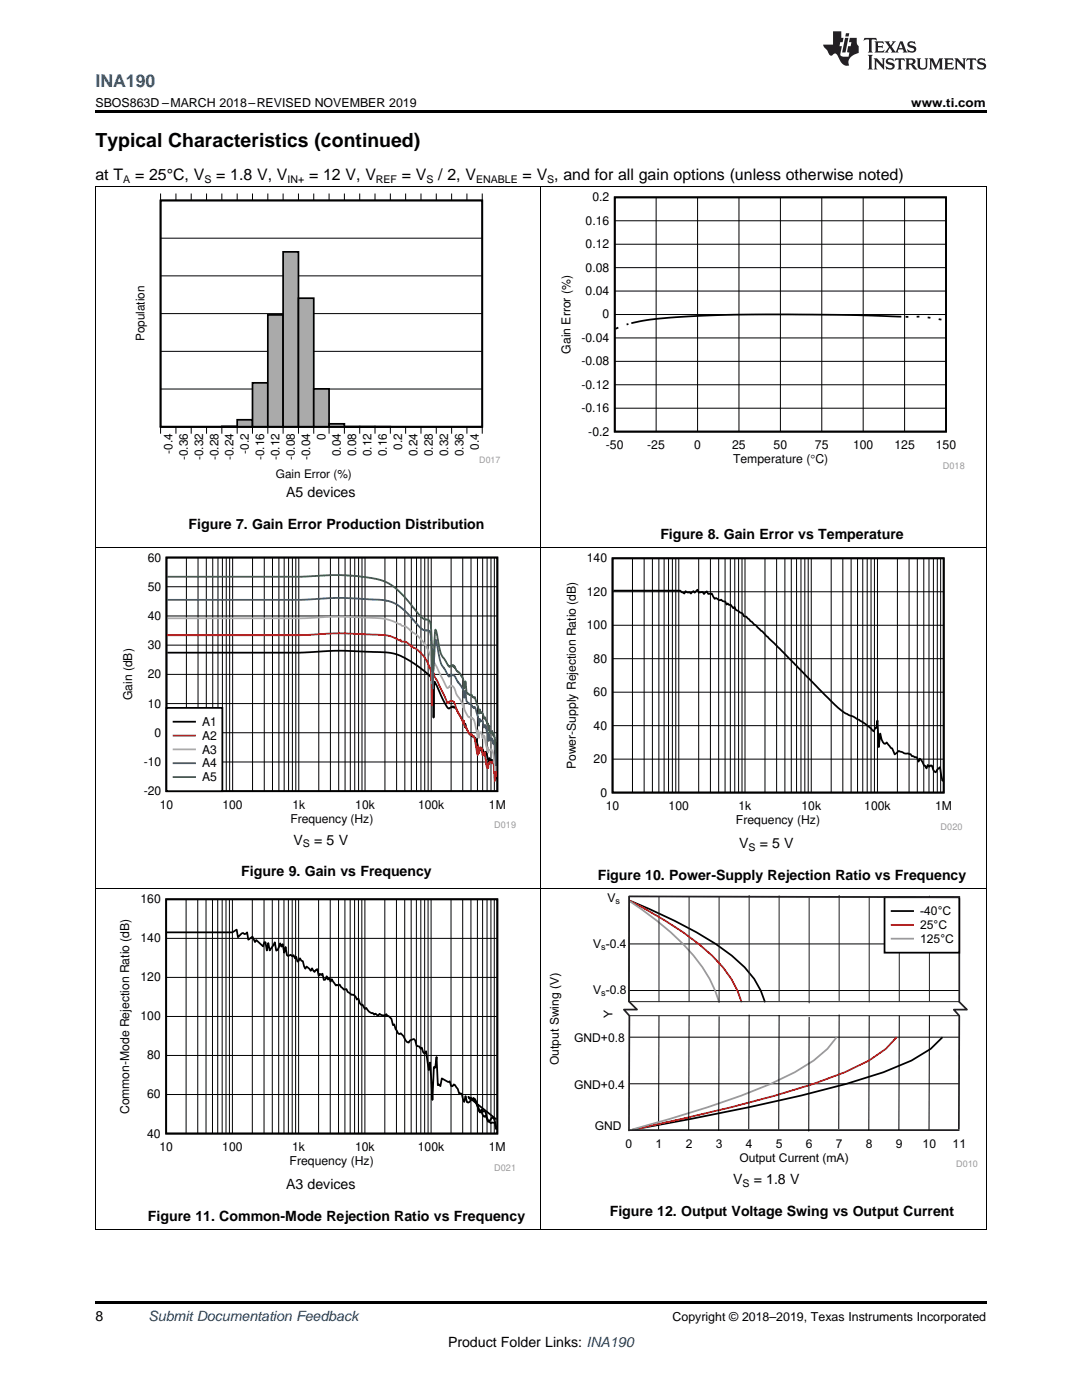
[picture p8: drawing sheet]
<svg xmlns="http://www.w3.org/2000/svg" width="216mm" height="279mm" viewBox="0 0 216 279" stroke-linecap="round" stroke-linejoin="round" font-family="sans-serif">
<path d="M19 259.7h177.8v.5h-177.8z" fill="#000"/>
<path d="M19.1 177.3v68.1M107.9 177.3v68.1M196.8 177.3v68.1M19 245.3h177.8" fill="none" stroke="#000" stroke-width=".2"/>
<path d="M23.7 178h79.6v56.1h-79.6z" fill-rule="evenodd" fill="#fff"/>
<path d="M33.2 179.5h66v46.7h-66zM125.7 179.7a106.6 106.6 0 0 1 17.1 8.7l3.2 2.3a17.5 17.5 0 0 1 6.7 9.3M33.3 186.1h13.1l.8-.6 .3 1.5 .7-.7 .3-.1 .3 .2 .5-.3 .2 1.4 .9-.6 .5 1.1 .2-.4 1.4 1.3 .2-.9 .3 .1 .2 1.6 .3-1.5 .3 1.5 1-1.6 .3 1.6 .3-.1 .5-1.3 .2 .6 .3-.5 .3 1.7 .3-1.1 .2 1.6 .3 .2 .5-.3 .3 .3 .3-.2 .2 .7 .3-.4 .3 1 .2-.1 .3-.6 .2 .5 .3 .1 .5 1.5 .3-.4 .8 .8 .3-.5 .5 .8 .5-.6 .3 1.3 .3-.4 .2 .3 .2-.3 .3 1.3 .3-.1 .3-.7 .3 .7 .2-.3 .3 .7 .2-.5 .8 1.3 .3-.2 .2 .2 .3-.2 .2 .5 .6 .5 .5-.1 .3 .6 .8 .6 .3-.1 .5 .4 .2 .6 .3-.2 .3 .9 .3 .4 .2-.1 .5 .9 .3-.3a1.46 1.46 0 0 0 1.3 1.1l.3 .3 .2-.2 .6 .4 .2-.4 .3 .2a.9 .9 0 0 0 1.1-.1l1 .9 .3 1.3 .3-.2 .2 1 .5 .8 .3 .2 .3-.2 .5 .6a1.71 1.71 0 0 0 1.1 1.3l.2-.5 .8-.3 .2 .3 .3 1.2h.6l.2 .5 .3-.2 .2 .9 .3 .3 .3-.5 .5 3.8 .3-1.5 .5 7.4 .3-6.5 .2 .1 .3-2.2 .3 5.7 .2-.2 .3 .4 .3-1.6 1.3 .8 .2-.2 .3 .9 .3 .1 .2-.4a3.3 3.3 0 0 1 1.1 1.8l.5 .1 .5 1.6 .3-1.1 .3 1.2h.3l1-.9 1.3 2.9 .3-.6 .2 .5 .3-.2 .3 .3 .5 1.6 .2 .1 .6-.7 .3 .1 .3 .6 .2 1.5 .1-.4M188.1 207l-2.4 2.3-3.8 2.4-5.6 2.3a294.2 294.2 0 0 1-38.4 9.3l-11.5 2.1M99.1 223.4l-5.6-4.5 .2 .4 .3-.2 .2 .3 .3-.2 .3 .1 1 2.7 .3-.1 .5 1 .3-.2 .5 1.2h.2l.3 .3 .3-.2 .6 .1 .2 1.2 .1-.1" fill="none" stroke="#000" stroke-width=".35"/>
<g fill="none" stroke="#000" stroke-width=".2">
<path d="M37.1 179.5v46.7M39.5 179.5v46.7M41.1 179.5v46.7M42.4 179.5v46.7M43.4 179.5v46.7M44.3 179.5v46.7M45.1 179.5v46.7M45.8 179.5v46.7M46.4 179.5v46.7M50.3 179.5v46.7M52.7 179.5v46.7M54.3 179.5v46.7"/>
<path d="M55.6 179.5v46.7M56.7 179.5v46.7M57.5 179.5v46.7M58.3 179.5v46.7M59 179.5v46.7M59.6 179.5v46.7M63.6 179.5v46.7M65.9 179.5v46.7M67.5 179.5v46.7M68.8 179.5v46.7M69.9 179.5v46.7M70.8 179.5v46.7"/>
<path d="M71.5 179.5v46.7M72.2 179.5v46.7M72.8 179.5v46.7M76.8 179.5v46.7M79.1 179.5v46.7M80.8 179.5v46.7M82 179.5v46.7M83.1 179.5v46.7M84 179.5v46.7M84.7 179.5v46.7M85.4 179.5v46.7M86 179.5v46.7"/>
<path d="M90 179.5v46.7M92.3 179.5v46.7M94 179.5v46.7M95.3 179.5v46.7M96.3 179.5v46.7M97.2 179.5v46.7M98 179.5v46.7M98.6 179.5v46.7M33.2 195.1h66M33.2 187.3h66M125.5 197.7h65.9M125.5 188.4h65.9"/>
<path d="M33.2 218.4h66M33.2 210.6h66M33.2 202.9h66M125.5 216.3h65.9M125.5 207h65.9M131.5 202.7l-.1 22.8M137.5 202.7l-.1 22.8M143.5 202.8l-.1 22.9M149.5 202.5l-.1 22.8M155.5 202.6l-.1 22.8M161.5 203l-.1 22.8M167.4 202.5v22.8"/>
<path d="M173.4 202.7v22.9M179.4 202.7v22.8M185.5 202.6l-.1 22.9"/>
</g>
<path d="M125.7 179.8a75 75 0 0 1 16.4 10.9 20.4 20.4 0 0 1 5.9 9.3M178.9 207l-2.1 2.3-3.4 2.4-4.8 2.3a214.5 214.5 0 0 1-32.5 9.3l-9.8 2.1" fill="none" stroke="#f00" stroke-width=".35"/>
<path d="M125.7 179.9a52.9 52.9 0 0 1 14.5 13.1l1.4 2.4 1.1 2.3 .8 2.3M166.9 207l-1.8 2.3-2.7 2.4-3.8 2.3a136.9 136.9 0 0 1-24.9 9.3l-7.6 2.1" fill="none" stroke="#999" stroke-width=".35"/>
<path d="M131.5 178.9v21M137.5 178.9v21M143.5 179v21M149.5 178.7v21M155.5 178.8v21M161.5 179.2v21M167.4 178.7v21M173.4 179v20.9M179.4 178.9v21M185.5 178.8v21M191.4 179.1l-65.9-.2v21h65.9M125.6 202.7h65.8" fill="none" stroke="#231f20" stroke-width=".2"/>
<path d="M191.4 179.3v20.6M125.5 199.9l1.6 1.6h-2.6l1.1 1.2-.1 22.9M191.4 199.9l1.5 1.6h-2.6l1.1 1.2-.1 22.6M125.5 225.5h65.8" fill="none" stroke="#231f20" stroke-width=".35"/>
<path d="M176.5 179.1h14.9v11h-14.9z" fill-rule="evenodd" fill="#fff"/>
<path d="M176.5 179.1h14.9v11h-14.9zM177.9 181.8h4.3" fill="none" stroke="#000" stroke-width=".35"/>
<path d="M177.9 184.6h4.3" fill="none" stroke="#f00" stroke-width=".35"/>
<path d="M177.9 187.3h4.3" fill="none" stroke="#999" stroke-width=".35"/>
<path d="M191.4 179.1l-65.9-.2v21" fill="none" stroke="#231f20" stroke-width=".35"/>
<path d="M19.1 109.3v68M107.9 109.3v68M196.8 109.3v68M19 177.3h177.8" fill="none" stroke="#000" stroke-width=".2"/>
<path d="M112.4 109.9h79.9v56.1h-79.9z" fill-rule="evenodd" fill="#fff"/>
<path d="M122.2 111.4h66.1v46.8h-66.1zM122.4 117.9h13.3l.9 .6 .2-.5 .5 .3 .3-.1 .3 .3 .5-.5 .2 .3 .6-.6 .2 .6 .8-.2 .3 .5 .5-.6 .3 .5h.7l.6 1 .3-.2a.8 .8 0 0 0 1 .4l.3 .3 .5 .1 .3 .6 .2-.3 .3 .3h.3l.5 .7 .3-.3 .2 .6 1.4 .7 .2 .6 .5 .1 1.6 1.6 .3 .1 14 14.1a15 15 0 0 0 5 4 14.5 14.5 0 0 1 4.6 3.1l.2-.7h.3l.2-1.5 .3 5.3 .2-2.7 .6 1.7 .2 .3h.3l.2-.2 .9 1.1 .2 .1 .5 1.2 .9-.7 1 .4 1.3 .2 .3 .4 1 .4 .3 .7 .2-.6 1.4 2 .2-.7 .3 .3 .3-.2h.3l.2 .8 .5 .5 .3-.5 .6-.5 .5 2.7v-.2" fill="none" stroke="#000" stroke-width=".35"/>
<g fill="none" stroke="#000" stroke-width=".2">
<path d="M122.2 118.1h66.1M126.2 111.4v46.8M128.5 111.4v46.8M130.2 111.4v46.8M131.5 111.4v46.8M132.5 111.4v46.8M133.4 111.4v46.8M134.2 111.4v46.8M134.8 111.4v46.8M135.4 111.4v46.8M139.4 111.4v46.8M141.8 111.4v46.8"/>
<path d="M143.4 111.4v46.8M144.7 111.4v46.8M145.7 111.4v46.8M146.6 111.4v46.8M147.4 111.4v46.8M148.1 111.4v46.8M148.7 111.4v46.8M152.6 111.4v46.8M155 111.4v46.8M156.6 111.4v46.8M157.9 111.4v46.8M158.9 111.4v46.8"/>
<path d="M159.8 111.4v46.8M160.6 111.4v46.8M161.3 111.4v46.8M161.9 111.4v46.8M165.9 111.4v46.8M168.2 111.4v46.8M169.8 111.4v46.8M171.1 111.4v46.8M172.2 111.4v46.8M173 111.4v46.8M173.8 111.4v46.8M174.5 111.4v46.8"/>
<path d="M175.1 111.4v46.8M179.1 111.4v46.8M181.4 111.4v46.8M183 111.4v46.8M184.3 111.4v46.8M185.4 111.4v46.8M186.3 111.4v46.8M187 111.4v46.8M187.7 111.4v46.8M122.2 138.1h66.1M122.2 131.5h66.1M122.2 124.8h66.1"/>
<path d="M122.2 151.5h66.1M122.2 144.8h66.1"/>
</g>
<path d="M24 110.3h79v55.1h-79z" fill-rule="evenodd" fill="#fff"/>
<path d="M33.2 111.3h66v46.6h-66zM33.4 130.3h26.6l8.3-.4 8.7 .3 1.4 .2 1.5 .5 2 1.1 2.8 1.9 1.4 1.4 .2 .5 .1 1.1 .1 6.3 .2-7.2 2.2 4.7a.83 .83 0 0 0 .8 .7l.7-.4 .1 .2h.3l.3 .3 1.5 2.7 .2 .9v-.7l.7 1.7 .3 .6 .4 .2a1.43 1.43 0 0 1 1 1.5l.5 1.5 .1-.7v.5l.1-.3v.2l.3-.2 .2 .2 .2 .9 .1-.3 .3-.2 .6 2.1 .1-.8 .1 .8v-.3l.3-.1 .4 .5h.2l.4 3.4" fill="none" stroke="#000" stroke-width=".35"/>
<g fill="none" stroke="#000" stroke-width=".2">
<path d="M33.2 117.1h66.1M37.2 111.3v46.6M39.5 111.3v46.6M41.2 111.3v46.6M42.4 111.3v46.6M43.5 111.3v46.6M44.4 111.3v46.6M45.1 111.3v46.6M45.8 111.3v46.6M46.4 111.3v46.6M50.4 111.3v46.6M52.7 111.3v46.6"/>
<path d="M54.4 111.3v46.6M55.6 111.3v46.6M56.7 111.3v46.6M57.6 111.3v46.6M58.3 111.3v46.6M59 111.3v46.6M59.6 111.3v46.6M63.6 111.3v46.6M65.9 111.3v46.6M67.6 111.3v46.6M68.9 111.3v46.6M69.9 111.3v46.6"/>
<path d="M70.8 111.3v46.6M71.6 111.3v46.6M72.2 111.3v46.6M72.8 111.3v46.6M76.8 111.3v46.6M79.1 111.3v46.6M80.8 111.3v46.6M82.1 111.3v46.6M83.1 111.3v46.6M84 111.3v46.6M84.8 111.3v46.6M85.4 111.3v46.6"/>
<path d="M86 111.3v46.6M90 111.3v46.6M92.3 111.3v46.6M94 111.3v46.6M95.3 111.3v46.6M96.3 111.3v46.6M97.2 111.3v46.6M98 111.3v46.6M98.6 111.3v46.6M33.2 134.6h66.1M33.2 128.8h66.1M33.2 122.9h66.1"/>
<path d="M33.2 152.1h66.1M33.2 146.2h66.1M33.2 140.4h66.1"/>
</g>
<path d="M33.4 126.8h26.3l8.4-.4 8 .3 1.7 .2 1.9 .9 .2-.2 .3 .5h.8l.9 .8 .3-.1 .1 .3 .9 .5 1.1 1 .8 1.2 .9 2 .2 7 .2-7.3 .1 1.2 .1-.4 .1 .7 .6 .9 1.8 4a.31 .31 0 0 0 .3 .4 .31 .31 0 0 0 .3-.3l.1-.1a.86 .86 0 0 1 1.1 1l.4 1.1 1.1 2.3 .2-.4 .1 .9 .4 .6a1.4 1.4 0 0 0 1 1.3l.3 .2a1.28 1.28 0 0 1 .4 1.2l.5 2.6 .1-1.8 .1 1.5v-.4l.1 .3 .3-1.2 .2 .3 .2 1.4 .4-.7 .5 3.2 .1-.3 .1 .3 .1-1v.2l.2-.5h.2l.2 .3 .3-.4 .4 4v-1.9l.1 1.1 .2-1.8" fill="none" stroke="#f00" stroke-width=".35"/>
<path d="M33.4 123.4h26.7l8.2-.3 7.1 .3 1.6 .1 1.6 .5 1.1 .6 .2-.1 .3 .4h.6l2.7 2.1 1.2 1.5 1.2 2.5 .2 1 .1 4.4 .2-5.4 .1 1.1 .1-.4 .1 .7 2 3.8a1.47 1.47 0 0 0 .7 1.1l.2-.2a.56 .56 0 0 1 .7-.3 .56 .56 0 0 1 .4 .6l.4 1.2 1 1.6 .3 1 .1-.7 .2 1.1 .2 .6a1.27 1.27 0 0 0 .8 .9l.6 .2a6.5 6.5 0 0 1 .9 3.1l.1 .8 .1-1.5 .2 1.6 .1-.9a.22 .22 0 0 1 .1-.2 .22 .22 0 0 1 .2 0l.3 1.1 .2-.5 .2 .1 .6 3.1 .1-.9v1.1l.1-.7 .2 .2 .3-.2 .3 .5a5.5 5.5 0 0 1 .4 2.7l.1 1v-1.4l.1 1.5 .2-1.1" fill="none" stroke="#aaa" stroke-width=".35"/>
<path d="M33.4 119.7h26.3l8-.4 8.7 .4 1.9 .5 1.1 .6 1.9 1.6 2.6 2.9 .7 .5 .4 .1a.64 .64 0 0 1 .9 .5l.5 11 .5-9.8 .6 2.5a8.7 8.7 0 0 0 1.7 4.2l.3 .7 .5-.2v-.2l.1 .2 .4-.1 .3 .4 .6 1.1 .9 1.2 .3 1.8 .3-1.4 .2 2.1 .5 .5 .3 .2 .1-.1 .5 .8 .1-.2 .1 .1v-.1l.2 .3 .5 1.7 .2 1.7 .1-1.3 .2 .6v-.3h.2l.2 .2v-.1l.3 1.3 .2-.5 .1 .1 .3 1.4 .1-.2 .2 .7v1.2l.1-1.3 .1 1 .3-.2v.4l.2-.4 .4 1.1v-.8l.3 2.9 .1 2.1 .1-2.4" fill="none" stroke="#295c75" stroke-width=".35"/>
<path d="M33.4 115.1h26.7l6.9-.3 3.1 .1 3.8 .4 2.6 .6 2 1.1 2.2 2.1 3.3 4 .5 .4 .6 .2a.7 .7 0 0 1 .7 .5l.3 2 .1 6 .1 .6 .1-.4 .1 1.4v-3.3l.4-4.8 .5 2.3a8.7 8.7 0 0 0 1.8 4.5l.4 .6 .7-.3 .1 .1v-.1l.1 .3v-.3l.1 .4 .1-.3 .3 .8 .6 .5 .7 1 .3 2.2 .3-1.4 .3 2.4 .5 .3 .2-.1 .2 .2v-.2l.4 .7 .2-.2 .7 1.9 .2 1.4 .2-.8 .1 .7 .2-.1 .3 .3 .1 .8 .1 .1 .2-.3 .4 1.3 .1-.1 .3 1.5 .1-.9 .1 1.4 .1-.2 .2 .3 .1-.5 .3 1v-.7l.3 2.2 .1-.3v.2l.1 2 .1-2" fill="none" stroke="#286b49" stroke-width=".35"/>
<path d="M33.2 141.3h11.2v16.6h-11.2z" fill-rule="evenodd" fill="#fff"/>
<path d="M33.2 141.3h11.2v16.6h-11.2zM34.6 144h4.3" fill="none" stroke="#000" stroke-width=".35"/>
<path d="M34.6 146.8h4.3" fill="none" stroke="#f00" stroke-width=".35"/>
<path d="M34.6 149.6h4.3" fill="none" stroke="#aaa" stroke-width=".35"/>
<path d="M34.6 152.3h4.3" fill="none" stroke="#295c75" stroke-width=".35"/>
<path d="M34.6 155.1h4.3" fill="none" stroke="#286b49" stroke-width=".35"/>
<path d="M19.1 37.3v72M107.9 37.3v72M196.8 37.3v72M19 109.2h177.8" fill="none" stroke="#000" stroke-width=".2"/>
<path d="M26.8 37.9h73.4v58.1h-73.4z" fill-rule="evenodd" fill="#fff"/>
<path d="M32 40h64.2v45.2h-64.2zM32 85.2h3.1zM35.1 85.2h3.1zM38.2 85.2h3zM41.2 85.2h3.1zM44.3 85.1l3 .1z" fill="none" stroke="#000" stroke-width=".34"/>
<g fill="none" stroke="#000" stroke-width=".2">
<path d="M32 38.6v1.4h64.2v-1.4M35.1 38.6v1.4M38.2 38.6v1.4M41.2 38.6v1.4M44.3 38.6v1.4M47.3 38.6v1.4M50.4 38.6v1.4M53.4 38.6v1.4M56.5 38.6v1.4M59.6 38.6v1.4M62.6 38.6v1.4M65.7 38.6v1.4"/>
<path d="M68.7 38.6v1.4M71.8 38.6v1.4M74.8 38.6v1.4M77.9 38.6v1.4M80.9 38.6v1.4M84 38.6v1.4M87.1 38.6v1.4M90.1 38.6v1.4M93.2 38.6v1.4M32 55.1h64.2M32 47.5h64.2M32 77.6h64.2"/>
<path d="M32 70.1h64.2M32 62.6h64.2M32 86.6v-1.4h64.2v1.4M35.1 85.2v1.4M38.2 85.2v1.4M41.2 85.2v1.4M44.3 85.2v1.4M47.3 85.2v1.4M50.4 85.2v1.4M53.4 85.2v1.4M56.5 85.2v1.4M59.6 85.2v1.4"/>
<path d="M62.6 85.2v1.4M65.7 85.2v1.4M68.7 85.2v1.4M71.8 85.2v1.4M74.8 85.2v1.4M77.9 85.2v1.4M80.9 85.2v1.4M84 85.2v1.4M87.1 85.2v1.4M90.1 85.2v1.4M93.2 85.2v1.4"/>
</g>
<path d="M47.3 85.1l-15.3 .1" fill="none" stroke="#aaa" stroke-width=".2"/>
<path d="M47.3 83.8h3.1v1.4h-3.1z" fill-rule="evenodd" fill="#aaa"/>
<path d="M47.3 83.8h3.1v1.4h-3.1z" fill="none" stroke="#000" stroke-width=".34"/>
<path d="M50.4 76.4h3.1v8.8h-3.1z" fill-rule="evenodd" fill="#aaa"/>
<path d="M50.4 76.4h3v8.8h-3z" fill="none" stroke="#000" stroke-width=".34"/>
<path d="M53.4 62.8h3.1v22.4h-3.1z" fill-rule="evenodd" fill="#aaa"/>
<path d="M53.4 62.8h3.1v22.4h-3.1z" fill="none" stroke="#000" stroke-width=".34"/>
<path d="M56.5 50.3h3.1v34.9h-3.1z" fill-rule="evenodd" fill="#aaa"/>
<path d="M56.5 50.3h3.1v34.9h-3.1z" fill="none" stroke="#000" stroke-width=".34"/>
<path d="M59.6 59.5h3v25.7h-3z" fill-rule="evenodd" fill="#aaa"/>
<path d="M59.6 59.5h3v25.7h-3z" fill="none" stroke="#000" stroke-width=".34"/>
<path d="M62.6 77.6h3.1v7.6h-3.1z" fill-rule="evenodd" fill="#aaa"/>
<path d="M62.6 77.6h3.1v7.6h-3.1z" fill="none" stroke="#000" stroke-width=".34"/>
<path d="M65.7 84.6h3v.6h-3z" fill-rule="evenodd" fill="#aaa"/>
<path d="M32 40h64.2v45.2h-64.2zM65.7 84.6h3v.6h-3zM68.7 85.1l3.1 .1zM71.8 85.1l3 .1zM74.8 85.2h3.1zM77.9 85.2h3zM80.9 85.2h3.1zM84 85.2h3.1zM87.1 85.2h3zM90.1 85.2h3.1zM93.2 85.2h3z" fill="none" stroke="#000" stroke-width=".34"/>
<path d="M68.7 85.2h27.5" fill="none" stroke="#aaa" stroke-width=".2"/>
<path d="M111.7 37.9h81.3v56.1h-81.3z" fill-rule="evenodd" fill="#fff"/>
<path d="M122.7 39.4h66.1v46.7h-66.1zM123.4 65.4l-.6 .2M125.4 64.7l-.4 .1M179.8 63.2a536.9 536.9 0 0 0-43.8 0l-6.2 .6-3.8 .7M180.7 63.2h.6M183.5 63.2h-.6M185.1 63.3l.6 .1M187.3 63.7l.6 .1" fill="none" stroke="#000" stroke-width=".35"/>
<g fill="none" stroke="#000" stroke-width=".2">
<path d="M19 37.2h177.8M130.9 39.4v46.7M139.2 39.4v46.7M147.5 39.4v46.7M155.7 39.4v46.7M164 39.4v46.7M172.2 39.4v46.7M180.5 39.4v46.7M122.7 58.1h66.1M122.7 53.4h66.1M122.7 48.7h66.1M122.7 44.1h66.1"/>
<path d="M122.7 76.8h66.1M122.7 72.1h66.1M122.7 67.4h66.1M122.7 62.8h66.1M122.7 81.5h66.1"/>
</g>
<path d="M19 22h177.8v.5h-177.8z" fill="#000"/>
<g fill="#231f20">
<path d="M172.5 7.6l-.1 .5 .4-.2h.6v.1v2.1l-.2 .4h.9l-.2-.4v-2.1l.1-.1h.5l.5 .2-.2-.5zM174.5 8.3l.2 .3v1.5l-.2 .4h1.8l.2-.6a1.04 1.04 0 0 1-1.3 .2v-.7h.6l.3 .2v-.6l-.3 .2h-.6v-.6l.8-.1 .4 .3-.2-.5zM176.5 8.3l.9 1.1-.9 1.1h.8l-.2-.2 .4-.7 .5 .7-.2 .2h1.5l-.2-.2 .2-.4h.9l.1 .4-.2 .2h1l-.3-.3-.7-1.9h-.5l-.9 2-.8-1 .9-1h-.8l.1 .3-.4 .5-.3-.6 .1-.2zM179.7 8.6l.4 1h-.7zM181.3 8.4a.63 .63 0 0 0-.2 .7 .63 .63 0 0 0 .6 .4l.6 .2 .1 .2a.75 .75 0 0 1-.7 .4 .75 .75 0 0 1-.6-.5l.1 .7 .1-.1a1.11 1.11 0 0 0 1.5-.6 1.13 1.13 0 0 0-1.2-.8l-.1-.4a1.04 1.04 0 0 1 1.2 .2l-.2-.5-.2 .1-.4-.2zM173.2 10.9l.2 .4v2.2l-.2 .4h1l-.3-.4v-2.2l.3-.4zM174.3 11.6l.3 .4v1.5l-.3 .4h.8l-.2-.4v-1.3l1.5 1.7v-1.9l.2-.4h-.7l.2 .4v.9l-1.1-1.3zM177 11.8a.62 .62 0 0 0-.2 .7 .62 .62 0 0 0 .6 .4l.6 .1 .1 .3a.76 .76 0 0 1-.7 .3 .76 .76 0 0 1-.7-.4l.2 .7 .1-.1a1.11 1.11 0 0 0 1.5-.6 1.13 1.13 0 0 0-1.2-.8l-.1-.4a1.04 1.04 0 0 1 1.2 .2l-.2-.6-.2 .1-.5-.1zM178.7 11.6l-.2 .6a.61 .61 0 0 1 .8-.3v1.6l-.2 .4h.9l-.2-.4v-1.6a.63 .63 0 0 1 .7 .3l-.1-.6zM180.6 11.6l.3 .4v1.5l-.3 .4h1l-.2-.2-.1-.8 .6 .2a.76 .76 0 0 0 1.2 .7l-1-1a.58 .58 0 0 0 .6-.5 .58 .58 0 0 0-.5-.6zM181.4 11.9h.1a.45 .45 0 0 1 .5 .1 .45 .45 0 0 1 .1 .5l-.8 .2zM182.9 11.6l.2 .2a2.17 2.17 0 0 0 .3 1.9 .99 .99 0 0 0 1.6-.6v-1.1l.2-.4h-.7l.2 .2a1.92 1.92 0 0 1-.2 1.8 .6 .6 0 0 1-.9-.5v-1.1l.2-.4zM185.4 11.6l.2 .4v1.5l-.2 .4h.7l-.2-.4v-1.4l.8 1.8 .8-1.8v1.4l-.2 .4h.9l-.2-.4v-1.5l.2-.4h-.8l-.6 1.5-.6-1.5zM188.4 11.6l.2 .4v1.5l-.2 .4h1.8l.1-.6a1.04 1.04 0 0 1-1.2 .1v-.6h.5l.4 .2v-.6l-.4 .2h-.5v-.7h.8l.3 .3-.1-.6zM190.5 11.6l.2 .4v1.5l-.2 .4h.7l-.2-.4v-1.3l1.5 1.7v-1.9l.2-.4h-.7l.2 .4v.9l-1.1-1.3zM192.9 11.6l-.1 .6a.61 .61 0 0 1 .7-.3l.1 1.6-.3 .4h1l-.3-.4 .1-1.6a.63 .63 0 0 1 .7 .3l-.1-.6zM195.2 11.8a.62 .62 0 0 0-.2 .7 .62 .62 0 0 0 .6 .4l.6 .1 .1 .3a.76 .76 0 0 1-.7 .3 .76 .76 0 0 1-.6-.4l.1 .7 .1-.1a1.11 1.11 0 0 0 1.6-.6 1.13 1.13 0 0 0-1.3-.8l-.1-.4a1.04 1.04 0 0 1 1.2 .2l-.1-.6-.2 .1-.5-.1z"/>
<path d="M166.2 6.3v2.6h-1.9v.4l.8 .9a.91 .91 0 0 0 1 .8 .56 .56 0 0 1 .5-.3 .56 .56 0 0 1 .5 .3l.4 .8a1.53 1.53 0 0 0 1.9 1.2 1.54 1.54 0 0 1 1-2.1l.9-.3v-1.4a1.52 1.52 0 0 1-.4-1.6h-1.3l-.2 .8h.5l-.2 .8h-.5l-.1 1v.2l.4 .1-.2 .8a1.93 1.93 0 0 1-1.6-.3l.3-1.8h-.5l.2-.8h.4l.2-.8h-.4v-1.3zM168.6 7.6l-.6 2.9h.7l.6-2.9zM168.8 6.6l-.1 .7h.6l.2-.7z"/>
</g>
<text font-size="3.9" x="19" y="29.3">Typical Characteristics (continued)</text>
<text font-size="3.5" fill="#00f" x="19" y="17.3">INA190</text>
<g font-size="3.2">
<text x="19" y="36">at T</text>
<text x="27" y="36">= 25°C, V</text>
<text x="43.1" y="36">= 1.8 V, V</text>
<text x="61.7" y="36">= 12 V, V</text>
<text x="80.2" y="36">= V</text>
<text x="87.5" y="36">/ 2, V</text>
<text x="104.3" y="36">= V , and for all gain options (unless otherwise noted)</text>
</g>
<g font-size="2.8">
<text x="57.1" y="99.2">A5 devices</text>
<text x="37.6" y="105.5">Figure 7. Gain Error Production Distribution</text>
<text x="131.8" y="107.5">Figure 8. Gain Error vs Temperature</text>
<text x="58.6" y="168.6">V</text>
<text x="62.7" y="168.6">= 5 V</text>
<text x="147.5" y="169.2">V</text>
<text x="151.6" y="169.2">= 5 V</text>
<text x="48.2" y="174.9">Figure 9. Gain vs Frequency</text>
<text x="119.3" y="175.6">Figure 10. Power-Supply Rejection Ratio vs Frequency</text>
<text x="57.1" y="237.3">A3 devices</text>
<text x="146.3" y="236.3">V</text>
<text x="150.4" y="236.3">= 1.8 V</text>
<text x="29.5" y="243.6">Figure 11. Common-Mode Rejection Ratio vs Frequency</text>
<text x="121.7" y="242.6">Figure 12. Output Voltage Swing vs Output Current</text>
<text x="19" y="263.6">8</text>
<text x="89.4" y="268.9">Product Folder Links: INA190</text>
</g>
<text font-size="2.8" fill="#0000c8" x="29.6" y="263.6">Submit Documentation Feedback</text>
<g font-size="2.5">
<text x="19" y="21.4">SBOS863D –MARCH 2018–REVISED NOVEMBER 2019</text>
<text x="181.8" y="21.4">www.ti.com</text>
<text x="134.2" y="263.6">Copyright © 2018–2019, Texas Instruments Incorporated</text>
</g>
<g font-size="2.4">
<text x="118.2" y="40.2">0.2</text>
<text x="116.8" y="44.9">0.16</text>
<text x="116.8" y="49.5">0.12</text>
<text x="116.8" y="58.9">0.04</text>
<text x="116.8" y="54.2">0.08</text>
<text x="120.2" y="63.6">0</text>
<text x="28.8" y="68.1" transform="rotate(-90 28.8 68.1)">Population</text>
<text x="113.8" y="70.6" transform="rotate(-90 113.8 70.6)">Gain Error (%)</text>
<text x="116" y="68.2">-0.04</text>
<text x="116" y="77.6">-0.12</text>
<text x="116" y="72.9">-0.08</text>
<text x="116" y="82.3">-0.16</text>
<text x="65" y="87.8" transform="rotate(-90 65 87.8)">0</text>
<text x="80.2" y="89.8" transform="rotate(-90 80.2 89.8)">0.2</text>
<text x="95.5" y="89.8" transform="rotate(-90 95.5 89.8)">0.4</text>
<text x="117.4" y="86.9">-0.2</text>
<text x="120.9" y="89.7">-50</text>
<text x="129.2" y="89.7">-25</text>
<text x="138.5" y="89.7">0</text>
<text x="146.1" y="89.7">25</text>
<text x="154.4" y="89.7">50</text>
<text x="162.6" y="89.7">75</text>
<text x="170.2" y="89.7">100</text>
<text x="178.5" y="89.7">125</text>
<text x="186.7" y="89.7">150</text>
<text x="34.4" y="90.5" transform="rotate(-90 34.4 90.5)">-0.4</text>
<text x="37.5" y="91.8" transform="rotate(-90 37.5 91.8)">-0.36</text>
<text x="40.5" y="91.8" transform="rotate(-90 40.5 91.8)">-0.32</text>
<text x="43.6" y="91.8" transform="rotate(-90 43.6 91.8)">-0.28</text>
<text x="46.6" y="91.8" transform="rotate(-90 46.6 91.8)">-0.24</text>
<text x="49.7" y="90.5" transform="rotate(-90 49.7 90.5)">-0.2</text>
<text x="52.7" y="91.8" transform="rotate(-90 52.7 91.8)">-0.16</text>
<text x="55.1" y="95.3">Gain Error (%)</text>
<text x="55.8" y="91.8" transform="rotate(-90 55.8 91.8)">-0.12</text>
<text x="58.8" y="91.8" transform="rotate(-90 58.8 91.8)">-0.08</text>
<text x="61.9" y="91.8" transform="rotate(-90 61.9 91.8)">-0.04</text>
<text x="68" y="91.1" transform="rotate(-90 68 91.1)">0.04</text>
<text x="71.1" y="91.1" transform="rotate(-90 71.1 91.1)">0.08</text>
<text x="74.1" y="91.1" transform="rotate(-90 74.1 91.1)">0.12</text>
<text x="77.2" y="91.1" transform="rotate(-90 77.2 91.1)">0.16</text>
<text x="83.3" y="91.1" transform="rotate(-90 83.3 91.1)">0.24</text>
<text x="86.4" y="91.1" transform="rotate(-90 86.4 91.1)">0.28</text>
<text x="89.4" y="91.1" transform="rotate(-90 89.4 91.1)">0.32</text>
<text x="92.5" y="91.1" transform="rotate(-90 92.5 91.1)">0.36</text>
<text x="146.3" y="92.5">Temperature (qC)</text>
<text x="29.5" y="112.1">60</text>
<text x="117.1" y="112.2">140</text>
<text x="29.5" y="117.9">50</text>
<text x="117.1" y="118.9">120</text>
<text x="29.5" y="123.7">40</text>
<text x="117.1" y="125.6">100</text>
<text x="29.5" y="129.5">30</text>
<text x="29.5" y="135.4">20</text>
<text x="118.4" y="132.3">80</text>
<text x="26.4" y="139.7" transform="rotate(-90 26.4 139.7)">Gain (dB)</text>
<text x="29.5" y="141.2">10</text>
<text x="118.4" y="138.9">60</text>
<text x="30.8" y="147">0</text>
<text x="40.3" y="144.9">A1</text>
<text x="40.3" y="147.6">A2</text>
<text x="118.4" y="145.6">40</text>
<text x="28.7" y="152.9">-10</text>
<text x="40.3" y="150.4">A3</text>
<text x="40.3" y="153.2">A4</text>
<text x="40.3" y="155.9">A5</text>
<text x="114.9" y="153.5" transform="rotate(-90 114.9 153.5)">Power-Supply Rejection Ratio (dB)</text>
<text x="118.4" y="152.3">20</text>
<text x="28.7" y="158.7">-20</text>
<text x="31.9" y="161.4">10</text>
<text x="44.4" y="161.4">100</text>
<text x="58.3" y="161.4">1k</text>
<text x="70.9" y="161.4">10k</text>
<text x="83.4" y="161.4">100k</text>
<text x="97.6" y="161.4">1M</text>
<text x="119.8" y="159">0</text>
<text x="120.9" y="161.7">10</text>
<text x="133.4" y="161.7">100</text>
<text x="147.4" y="161.7">1k</text>
<text x="159.9" y="161.7">10k</text>
<text x="172.5" y="161.7">100k</text>
<text x="186.6" y="161.7">1M</text>
<text x="57.9" y="164.2">Frequency (Hz)</text>
<text x="146.8" y="164.5">Frequency (Hz)</text>
<text x="28" y="180.3">160</text>
<text x="121.2" y="180">V</text>
<text x="183.6" y="182.7">-40°C</text>
<text x="183.6" y="185.4">25°C</text>
<text x="28" y="188.1">140</text>
<text x="118.3" y="189.1">V -0.4</text>
<text x="183.6" y="188.2">125°C</text>
<text x="28" y="195.9">120</text>
<text x="28" y="203.7">100</text>
<text x="118.3" y="198.4">V -0.8</text>
<text x="122.2" y="203.1" transform="rotate(-90 122.2 203.1)">Y</text>
<text x="114.6" y="208">GND+0.8</text>
<text x="29.4" y="211.4">80</text>
<text x="111.5" y="212.6" transform="rotate(-90 111.5 212.6)">Output Swing (V)</text>
<text x="29.4" y="219.2">60</text>
<text x="114.6" y="217.4">GND+0.4</text>
<text x="25.8" y="222.4" transform="rotate(-90 25.8 222.4)">Common-Mode Rejection Ratio (dB)</text>
<text x="29.4" y="227">40</text>
<text x="118.7" y="225.4">GND</text>
<text x="31.8" y="229.8">10</text>
<text x="44.3" y="229.8">100</text>
<text x="57.8" y="232.6">Frequency (Hz)</text>
<text x="58.3" y="229.8">1k</text>
<text x="70.8" y="229.8">10k</text>
<text x="83.4" y="229.8">100k</text>
<text x="97.5" y="229.8">1M</text>
<text x="124.8" y="229.1">0</text>
<text x="130.8" y="229.1">1</text>
<text x="136.8" y="229.1">2</text>
<text x="142.8" y="229.1">3</text>
<text x="147.5" y="231.9">Output Current (mA)</text>
<text x="148.8" y="229.1">4</text>
<text x="154.8" y="229.1">5</text>
<text x="160.8" y="229.1">6</text>
<text x="166.8" y="229.1">7</text>
<text x="172.8" y="229.1">8</text>
<text x="178.8" y="229.1">9</text>
<text x="184.1" y="229.1">10</text>
<text x="190.1" y="229.1">11</text>
</g>
<g font-size="2.1">
<text x="24.6" y="36.6">A</text>
<text x="40.8" y="36.6">S</text>
<text x="57.4" y="36.6">IN+</text>
<text x="75" y="36.6">REF</text>
<text x="85.1" y="36.6">S</text>
<text x="95" y="36.6">ENABLE</text>
<text x="109.2" y="36.6">S</text>
<text x="60.4" y="169.1">S</text>
<text x="149.3" y="169.8">S</text>
<text x="148.1" y="236.8">S</text>
</g>
<g font-size="1.8" fill="#999">
<text x="95.6" y="92.3">D017</text>
<text x="188.2" y="93.5">D018</text>
<text x="98.6" y="165.3">D019</text>
<text x="187.7" y="165.6">D020</text>
<text x="98.6" y="233.6">D021</text>
<text x="190.8" y="233">D010</text>
</g>
<g font-size="1.8">
<text x="122.8" y="180.4">s</text>
<text x="120" y="189.5">s</text>
<text x="120" y="198.8">s</text>
</g>
</svg>
